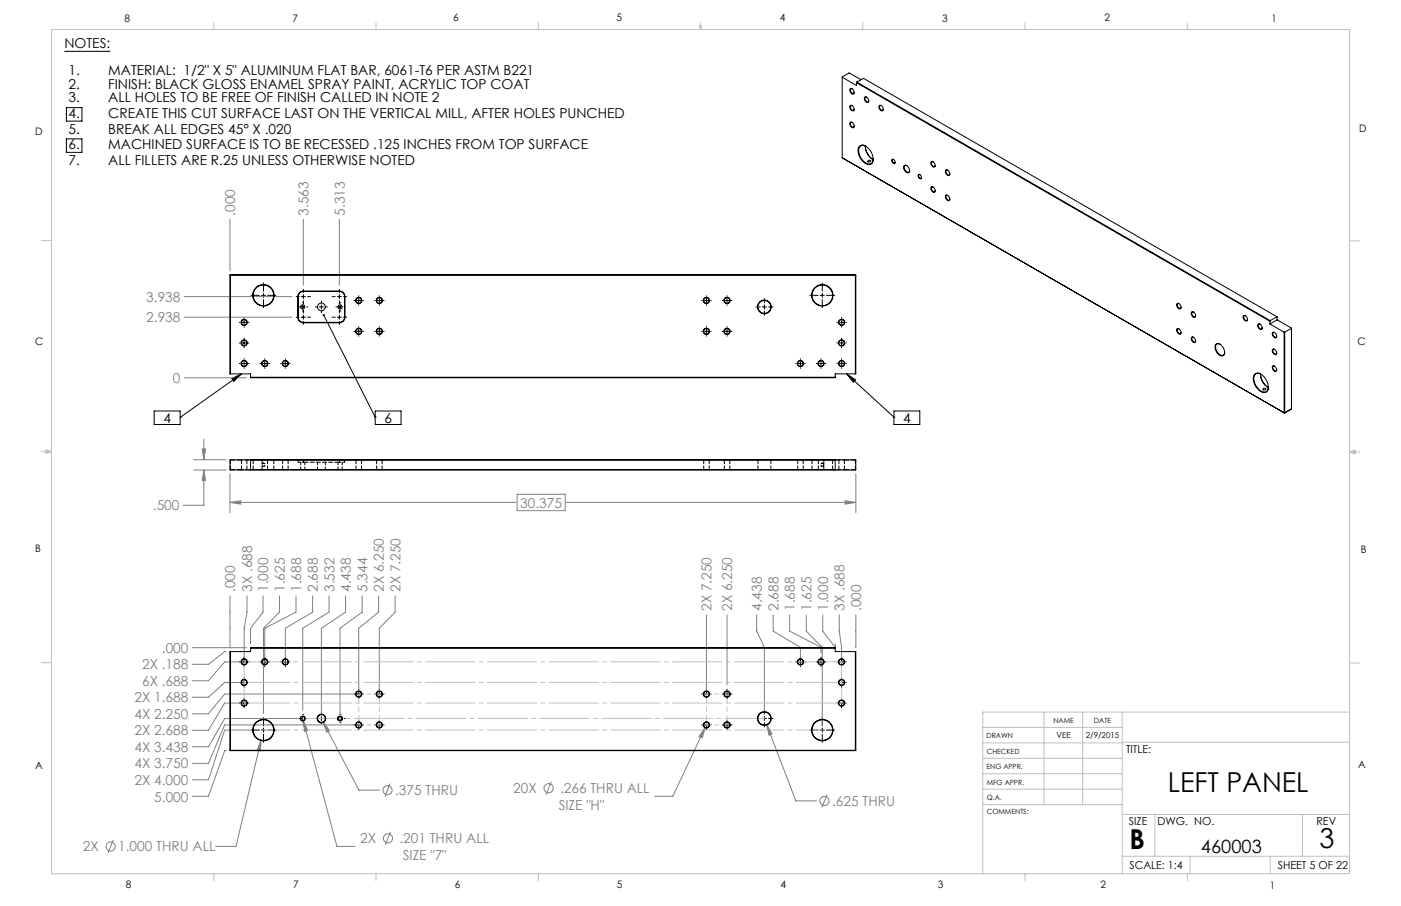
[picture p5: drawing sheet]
<svg xmlns="http://www.w3.org/2000/svg" width="432mm" height="279mm" viewBox="0 0 432 279" stroke-linecap="round" stroke-linejoin="round" font-family="sans-serif">
<g fill="none" stroke="#808080" stroke-width=".31">
<path d="M70.9 67.7v15.9M93.5 67.7v20.3M104.6 67.7v20.3M56.8 97.8h33.2M56.8 91.5h33.2M56.8 116.5h19.2M62.3 138.5h1.1l-.6 3.3zM62.8 135.4v6.4M59.7 145h10M59.7 141.8h10M62.8 145l.6 3.2h-1.1zM62.8 145v10.8h-6.3"/>
<path d="M70.9 154.9l3.3-.5v1.1zM70.9 146.1v12M70.9 154.9h88.1M159.4 152.4h14.8v5.1h-14.8zM174.5 154.9h89.3M260.5 154.4l3.3 .5-3.3 .6zM263.8 146.1v12M59.3 199.7h16.7M70.9 183.8v15.9M76.1 183.8v5l-.9 4.9v9.1M81.1 183.8v5l-3.9 4.9v4.8M86.1 183.8v5l-4.9 4.9v26.4"/>
<path d="M91.2 183.8v5l-9.6 4.9v9.1M96.3 183.8v5l-8.4 4.9v9.1M101.4 183.8v5l-8.1 4.9v25.3M106.5 183.8v5l-7.4 4.9v26.6M111.6 183.8v5l-6.8 4.9v26.6M116.7 183.8v5l-6.1 4.9v19.1M121.8 183.8v5l-4.9 4.9v19.1M217.7 189.6v23.2M224.1 189.6v21.7M233.2 189.6v5l2.4 5v20.7M238.3 189.6v5l8.4 5v3.2M243.4 189.6v5l9.6 5v1.8"/>
<path d="M248.5 189.6v5l4.9 5v24.3M253.6 189.6v5l3.8 5v-1.1M258.7 189.6v5l.7 5v3.2M263.8 189.6v10.1M69.6 200.9h-.3l-5.1 4h-4.9M74 204.1h-4.7l-5.1 5.8h-4.9M74 210.5h-4.7l-5.1 4.5h-4.9M74 216.8h-4.7l-5.1 8.4h-4.9M109.3 214h-40l-5.1 6.1h-4.9M69.7 231.5h-.4l-5.1 14.1h-4.9M79.9 225.1h-10.6l-5.1 15.4h-4.9M80.5 228.2l-.3 3.4-1-.2z"/>
<path d="M80.5 228.2l-7.8 32.8h-6.3M92 221.6h-22.7l-5.1 8.7h-4.9M93.5 222.2l1.3 3-1 .3zM93.5 222.2l10.4 38.8h5.5M99.6 222.6l2 2.7-.9 .5zM99.6 222.6l11 21.1h6.4M109.3 223.6h-40l-5.1 11.8h-4.9M217.3 224.3l-.9 3.2-.9-.4zM217.3 224.3l-9.9 21.3h-5.6M236.3 223.4l1.6 2.9-.9 .4zM236.3 223.4l9 23.6h6.3M34.9 259l-1.6 4.1"/>
<path d="M120.2 241.7l-1.6 4M120.4 256.5l-1.6 4M169.9 241.1l-1.6 4M254.9 245l-1.6 4"/>
<circle cx="119.4" cy="243.7" r="1.41"/>
<circle cx="119.6" cy="258.5" r="1.4"/>
<circle cx="169.1" cy="243.1" r="1.41"/>
<circle cx="254.1" cy="247" r="1.42"/>
<circle cx="34.1" cy="261" r="1.42"/>
</g>
<g fill="none" stroke="#000" stroke-width=".31">
<path d="M19.8 15.8h14.2M20.5 33.2h4.8v4.2h-4.8zM20.5 42.8h4.8v4.2h-4.8zM73.8 99.4h.2M74.6 99.4h1.3M75.2 97.9v.2M75.2 98.8v1.2M76.5 99.4h.2M77.4 91.1h2.5M80.6 91.1h1.2M81.2 87.3v2.5M81.2 90.5v1.2"/>
<path d="M81.2 92.4v2.5M82.5 91.1h2.5M91.3 91.5h.9M91.3 97.8h.9M92 94.7h.1M92.7 94.7h1.2M92.9 91.5h1.2M92.9 97.8h1.2M93.3 93.4h.1M93.3 95.9h.1M93.3 94v1.3M93.5 89.3v.9"/>
<path d="M93.5 90.8v1.3M93.5 92.7v1M93.5 95.6v1M93.5 97.2v1.3M93.5 99.1v.9M94.6 94.7h.1M94.8 91.5h.9M94.8 97.8h.9M97.2 94.7h.6M98.4 94.7h1.3M99.1 92.8v.6M99.1 94v1.3"/>
<path d="M99.1 95.9v.6M99.8 97.2l15.8 31.5M100.3 94.7h.6M102.4 91.5h.9M102.4 97.8h.9M103.5 94.7h.1M104 91.5h1.2M104 97.8h1.2M104.2 94.7h1.2M104.6 89.3v.9M104.6 90.8v1.3M104.6 92.7v1"/>
<path d="M104.6 95.6v1M104.6 97.2v1.3M104.6 99.1v.9M104.8 93.4h.1M104.8 95.9h.1M104.8 94v1.3M105.9 91.5h.9M105.9 97.8h.9M106.1 94.7h.1M109.1 92.7h.2M109.9 92.7h1.3M110.6 91.2v.2"/>
<path d="M110.6 92v1.3M110.6 93.9v.3M111.8 92.7h.2M115.4 92.7h.2M116.3 92.7h1.2M116.9 91.2v.2M116.9 92v1.3M116.9 93.9v.3M118.2 92.7h.2M216.3 92.7h.2M217.1 92.7h1.3M217.7 91.2v.2"/>
<path d="M217.7 92v1.3M217.7 93.9v.3M219 92.7h.2M222.6 92.7h.2M223.4 92.7h1.3M224.1 91.2v.2M224.1 92v1.3M224.1 93.9v.3M225.4 92.7h.2M233 94.7h1.3M234.9 94.7h1.3M235.6 92v1.4"/>
<path d="M235.6 94v1.3M235.6 95.9v1.4M236.9 94.7h1.3M249.6 91.1h2.6M252.8 91.1h1.3M253.4 87.3v2.5M253.4 90.5v1.2M253.4 92.4v2.5M254.7 91.1h2.5M257.9 99.4h.2M258.8 99.4h1.2M259.4 97.9v.2"/>
<path d="M259.4 98.8v1.2M260.7 99.4h.2M71.5 116.8l2.9-1.5-2.4 2.3zM73.8 112.1h.2M73.8 105.8h.2M74.4 115.3l-18.9 13.4M74.6 112.1h1.3M74.6 105.8h1.3M75.2 100.7v.2M75.2 104.3v.2M75.2 105.1v1.3M75.2 107v.2"/>
<path d="M75.2 110.6v.2M75.2 111.5v1.2M75.2 113.4v.2M76.5 112.1h.2M76.5 105.8h.2M80.1 112.1h.2M81 112.1h1.2M81.6 110.6v.2M81.6 111.5v1.2M81.6 113.4v.2M82.9 112.1h.2M86.5 112.1h.2"/>
<path d="M87.3 112.1h1.3M87.9 110.6v.2M87.9 111.5v1.2M87.9 113.4v.2M89.2 112.1h.2M109.1 102.2h.2M109.9 102.2h1.3M110.6 100.7v.2M110.6 101.6v1.2M110.6 103.5v.2M111.8 102.2h.2M115.4 102.2h.2"/>
<path d="M116.3 102.2h1.2M116.9 100.7v.2M116.9 101.6v1.2M116.9 103.5v.2M118.2 102.2h.2M216.3 102.2h.2M217.1 102.2h1.3M217.7 100.7v.2M217.7 101.6v1.2M217.7 103.5v.2M219 102.2h.2M222.6 102.2h.2"/>
<path d="M223.4 102.2h1.3M224.1 100.7v.2M224.1 101.6v1.2M224.1 103.5v.2M225.4 102.2h.2M245.2 112.1h.2M246.1 112.1h1.2M246.7 110.6v.2M246.7 111.5v1.2M246.7 113.4v.2M248 112.1h.2M251.6 112.1h.2"/>
<path d="M252.4 112.1h1.3M253 110.6v.2M253 111.5v1.2M253 113.4v.2M254.3 112.1h.2M257.9 112.1h.2M257.9 105.8h.2M258.8 112.1h1.2M258.8 105.8h1.2M259.4 100.7v.2M259.4 104.3v.2M259.4 105.1v1.3"/>
<path d="M259.4 107v.2M259.4 110.6v.2M259.4 111.5v1.2M259.4 113.4v.2M260.7 112.1h.2M260.7 105.8h.2M260.9 115.3l14.6 13.4M260.9 115.3l2.8 1.9-.7 .7zM47.5 126.8h8v4.1h-8zM55.5 128.7h.1M115.6 126.8h8v4.1h-8zM115.6 128.7h.1"/>
<path d="M275.5 126.8h8v4.1h-8zM275.5 128.7h.1M73.8 204.1h.2M73.8 216.8h.2M73.8 210.5h.2M74.6 204.1h1.3M74.6 216.8h1.3M74.6 210.5h1.3M75.2 202.6v.2M75.2 203.5v1.3M75.2 205.4v.2M75.2 209v.2"/>
<path d="M75.2 209.8v1.3M75.2 211.7v.2M75.2 215.3v.2M75.2 216.2v1.3M75.2 218.1v.2M76.5 204.1h.2M76.5 216.8h.2M76.5 210.5h.2M80.1 204.1h.2M81 204.1h1.2M81.6 202.6v.2M81.6 203.5v1.3"/>
<path d="M81.6 205.4v.2M82.9 204.1h.2M86.5 204.1h.2M87.3 204.1h1.3M87.9 202.6v.2M87.9 203.5v1.3M87.9 205.4v.2M89.2 204.1h.2M99.1 219.7v.6M109.1 214h.2M109.9 214h1.3M110.6 212.5v.3"/>
<path d="M110.6 213.4v1.3M110.6 215.3v.2M111.8 214h.2M115.4 214h.2M116.3 214h1.2M116.9 212.5v.3M116.9 213.4v1.3M116.9 215.3v.2M118.2 214h.2M216.3 214h.2M217.1 214h1.3M217.7 212.5v.3"/>
<path d="M217.7 213.4v1.3M217.7 215.3v.2M219 214h.2M222.6 214h.2M223.4 214h1.3M224.1 212.5v.3M224.1 213.4v1.3M224.1 215.3v.2M225.4 214h.2M235.6 219v1.3M245.2 204.1h.2M246.1 204.1h1.2"/>
<path d="M246.7 202.6v.2M246.7 203.5v1.3M246.7 205.4v.2M248 204.1h.2M251.6 204.1h.2M252.4 204.1h1.3M253 202.6v.2M253 203.5v1.3M253 205.4v.2M254.3 204.1h.2M257.9 204.1h.2M257.9 216.8h.2"/>
<path d="M257.9 210.5h.2M258.8 204.1h1.2M258.8 216.8h1.2M258.8 210.5h1.2M259.4 202.6v.2M259.4 203.5v1.3M259.4 205.4v.2M259.4 209v.2M259.4 209.8v1.3M259.4 211.7v.2M259.4 215.3v.2M259.4 216.2v1.3"/>
<path d="M259.4 218.1v.2M260.7 204.1h.2M260.7 216.8h.2M260.7 210.5h.2M77.4 225.1h2.5M80.6 225.1h1.2M81.2 221.3v2.6M81.2 224.5v1.3M81.2 226.4v2.6M82.5 225.1h2.5M92 221.6h.1M92.7 221.6h1.2"/>
<path d="M93.3 220.3h.1M93.3 222.8h.1M93.3 220.9v1.3M94.6 221.6h.1M97.2 221.6h.6M98.4 221.6h1.3M99.1 220.9v1.3M99.1 222.8v.6M100.3 221.6h.6M103.5 221.6h.1M104.2 221.6h1.2M104.8 220.3h.1"/>
<path d="M104.8 222.8h.1M104.8 220.9v1.3M106.1 221.6h.1M109.1 223.6h.2M109.9 223.6h1.3M110.6 222.1v.2M110.6 222.9v1.3M110.6 224.8v.2M111.8 223.6h.2M115.4 223.6h.2M116.3 223.6h1.2M116.9 222.1v.2"/>
<path d="M116.9 222.9v1.3M116.9 224.8v.2M118.2 223.6h.2M216.3 223.6h.2M217.1 223.6h1.3M217.7 222.1v.2M217.7 222.9v1.3M217.7 224.8v.2M219 223.6h.2M222.6 223.6h.2M223.4 223.6h1.3M224.1 222.1v.2"/>
<path d="M224.1 222.9v1.3M224.1 224.8v.2M225.4 223.6h.2M233 221.6h1.3M234.9 221.6h1.3M235.6 220.9v1.3M235.6 222.8v1.4M236.9 221.6h1.3M249.6 225.1h2.6M252.8 225.1h1.3M253.4 221.3v2.6M253.4 224.5v1.3"/>
<path d="M253.4 226.4v2.6M254.7 225.1h2.5"/>
</g>
<g fill="none" stroke="#c0c0c0" stroke-width=".31">
<path d="M15.9 9.1h400v260.4h-400zM65.9 6.9v2.2M115.9 6.9v2.2M165.9 6.9v2.2M215.6 8h.6l-.3 1.1zM215.7 8l.2 1.1M215.9 6.9v2.2M216 8l-.1 1.1M265.9 6.9v2.2M315.9 6.9v2.2M365.9 6.9v2.2M12.7 74.2h3.2"/>
<path d="M415.9 74.3h3.2M12.7 139.3h3.2M14.2 139.1l1.7 .2M14.2 138.7l1.7 .6-1.7 .5zM15.9 139.3l-1.7 .3M415.9 139.4h3.2M415.9 139.4l1.8-.6v1.2zM415.9 139.4l1.8 .3M417.7 139.2l-1.8 .2M12.7 204.4h3.2M110.1 214h1M110.2 213.7l.7 .7"/>
<path d="M110.6 213.5v1.1M110.9 213.7l-.7 .7M321.8 219.6v28.5M333.7 219.6v28.5M345.9 219.6v49.9M415.9 204.5h3.2M415.9 219.6h-113v49.9M302.9 233.9h43M302.9 229.1h43M302.9 224.3h43M302.9 238.6h43M345.9 228.9h70"/>
<path d="M302.9 248.1h43M302.9 243.4h43M345.9 251.2h70M355.9 251.2v12.9M401.4 251.2v12.9M65.9 269.5v2.1M115.9 269.5v2.1M165.9 269.5v2.1M315.9 269.5v2.1M345.9 264.1h70M365.9 269.5v2.1M366.8 264.1v5.4"/>
<path d="M391.5 264.1v5.4"/>
</g>
<path d="M75.3 204.1h184.1M75.3 210.5h184.1M75.3 216.8h184.1" fill="none" stroke="#c0c0c0" stroke-width=".31" stroke-dasharray="15.2 1.3 1.3 1.3" stroke-dashoffset="1.3"/>
<path d="M75.3 204.1v12.7M259.4 204.1v12.7" fill="none" stroke="#c0c0c0" stroke-width=".31" stroke-dasharray="15.2 1.3 1.3 1.3" stroke-dashoffset="10.8"/>
<path d="M110.6 214h6.3M217.7 214h6.4M110.6 223.6h6.3M217.7 223.6h6.4" fill="none" stroke="#c0c0c0" stroke-width=".31" stroke-dasharray="15.2 1.3 1.3 1.3" stroke-dashoffset="14"/>
<path d="M110.6 214v9.6M116.9 214v9.6M217.7 214v9.6M224.1 214v9.6" fill="none" stroke="#c0c0c0" stroke-width=".31" stroke-dasharray="15.2 1.3 1.3 1.3" stroke-dashoffset="12.4"/>
<path d="M93.3 221.6h142.3" fill="none" stroke="#c0c0c0" stroke-width=".31" stroke-dasharray="15.2 1.3 1.3 1.3" stroke-dashoffset="3.2"/>
<path d="M81.2 225.1h172.3" fill="none" stroke="#c0c0c0" stroke-width=".31" stroke-dasharray="15.2 1.3 1.3 1.3" stroke-dashoffset="7.2"/>
<path d="M260.9 115.3l2.8 1.9-.7 .7zM71.5 116.8l2.9-1.5-2.4 2.3zM99.5 97a.34 .34 0 0 0 .1 .5 .34 .34 0 0 0 .5-.3 .34 .34 0 0 0-.5-.3l.2 .3-.2-.3z" fill="#000"/>
<path d="M80.5 228.2l-1.3 3.2 1 .2zM93.5 222.2l.3 3.3 1-.3zM217.3 224.3l-1.8 2.8 .9 .4zM99.6 222.6l1.1 3.2 .9-.5zM236.3 223.4l.7 3.3 .9-.4zM62.8 145l.6 3.2h-1.1zM62.3 138.5h1.1l-.6 3.3zM70.9 154.9l3.3-.5v1.1zM260.5 154.4l3.3 .5-3.3 .6z" fill="#808080"/>
<g fill="none" stroke="#000" stroke-width=".31">
<path d="M259.6 23.8l4.4 2.6v-.9M262 27.4a1.02 1.02 0 0 1 1.1 .5 1.02 1.02 0 0 1-.1 1.1 1.18 1.18 0 0 1-1-1.6zM262 32.6a1.02 1.02 0 0 1 1.1 .5 1.02 1.02 0 0 1-.1 1.1 1.18 1.18 0 0 1-1-1.6zM262 37.7a1.02 1.02 0 0 1 1.1 .5 1.02 1.02 0 0 1-.1 1.2 1.22 1.22 0 0 1-1-1.7zM262.6 27.4a.61 .61 0 0 0-.6 .5 .61 .61 0 0 0 .4 .7l.6 .3 .3-.4M262.6 32.6a.61 .61 0 0 0-.6 .5 .61 .61 0 0 0 .4 .7l.6 .2 .3-.3M262.6 37.7a.61 .61 0 0 0-.6 .6 .61 .61 0 0 0 .4 .6l.6 .3 .3-.3M264 25.5l127.4 73.6M264.1 25.3l127.4 73.6M264.1 25.3l-.1 .2M264.1 25.3l2-1.1 127.5 73.5M265.4 24.6l-3.6-2.1-2.2 1.2v25"/>
<path d="M266.5 30a1.03 1.03 0 0 1 1.1 .5 1.03 1.03 0 0 1-.1 1.1 1.18 1.18 0 0 1-1-1.6zM267.1 30l-.2-.1a.79 .79 0 0 0-.2 1 .79 .79 0 0 0 1 .4l.1-.2M271 32.6a1.02 1.02 0 0 1 1.1 .5 1.02 1.02 0 0 1-.1 1.1 1.22 1.22 0 0 1-1-1.6zM271.6 32.6a.61 .61 0 0 0-.6 .5 .61 .61 0 0 0 .4 .7l.6 .2 .2-.3M259.6 48.7l136.3 78.7M259.6 48.7h.1M264.9 45a2.55 2.55 0 0 1 3.5 1.7 2.86 2.86 0 0 1 0 4 3.8 3.8 0 0 1-3.9-3.8v-.9zM266.7 45a4.9 4.9 0 0 0 2.4 4.2M266.7 45.2a5.2 5.2 0 0 0 2.3 3.9M266.8 45.1a1.4 1.4 0 0 0-1.6-.1 1.4 1.4 0 0 0-.5 1.6 4.2 4.2 0 0 0 3.4 4l.8-.5 .2-1.1M267.5 49.6l.8-.1a.41 .41 0 0 1-.4 .5 .41 .41 0 0 1-.4-.4zM275 49.1a.81 .81 0 0 1 .7 .5 .81 .81 0 0 1-.1 .9 .95 .95 0 0 1-.6-1.4z"/>
<path d="M275.4 49.2l-.1-.1a.6 .6 0 0 0-.2 .8 .6 .6 0 0 0 .8 .3v-.2M278.6 51.1a1.39 1.39 0 0 1 1.7 1.8 .84 .84 0 0 1-.9 .4 .84 .84 0 0 1-.6-.8l-.3-.9zM279.5 51.1a.69 .69 0 0 0-.9 .3 .69 .69 0 0 0 .3 .9 .76 .76 0 0 0 .6 .8 .76 .76 0 0 0 .9-.5M283.1 53.8a.81 .81 0 0 1 .8 .5 .81 .81 0 0 1-.1 .9 .95 .95 0 0 1-.7-1.4zM283.5 53.9l-.1-.1a.55 .55 0 0 0-.2 .8 .55 .55 0 0 0 .8 .2M287 57.6a1.05 1.05 0 0 1 1.1 .6 1.05 1.05 0 0 1-.1 1.1 1.23 1.23 0 0 1-1-1.7zM287 49.9a1.03 1.03 0 0 1 1.1 .5 1.03 1.03 0 0 1-.1 1.1 1.18 1.18 0 0 1-1-1.6zM287.6 49.9l-.2-.1a.85 .85 0 0 0-.2 1.1 .85 .85 0 0 0 .9 .4l.2-.3M287.6 57.7l-.2-.1a.79 .79 0 0 0-.2 1 .79 .79 0 0 0 1 .3l.1-.1M291.5 52.5a1.05 1.05 0 0 1 1 .5 1.05 1.05 0 0 1 0 1.2 1.23 1.23 0 0 1-1-1.7zM292.1 52.5l-.2-.1a.85 .85 0 0 0-.2 1.1 .85 .85 0 0 0 .9 .4l.1-.3M291.5 60.3a1.03 1.03 0 0 1 1 .5 1.03 1.03 0 0 1 0 1.1 1.18 1.18 0 0 1-1-1.6z"/>
<path d="M292.1 60.3l-.2-.1a.85 .85 0 0 0-.2 1 .85 .85 0 0 0 .9 .5l.1-.3M70.9 84.8v30.5h6.3v1.2h180.2v-1.2h6.4v-30.5M70.9 84.8h192.9M71 84.7v30.6M71 84.7h192.6M71 84.7l-.1 .1M91.8 97.8a1.75 1.75 0 0 0 1.7 1.8M91.8 91.5v6.3M91.8 91.5h.1M91.8 97.8h.1M91.9 97.8a1.63 1.63 0 0 0 1.6 1.6M91.9 91.5v6.3"/>
<path d="M93.5 89.7a1.75 1.75 0 0 0-1.7 1.8M93.5 89.9a1.63 1.63 0 0 0-1.6 1.6M93.5 89.7h11.1M93.5 99.6h11.1M93.5 89.9h11.1M93.5 89.7v.2M93.5 99.4v.2M93.5 99.4h11.1M104.6 89.7a1.75 1.75 0 0 1 1.7 1.8M104.6 89.9a1.57 1.57 0 0 1 1.6 1.6M104.6 89.7v.2M104.6 99.4v.2"/>
<path d="M106.2 97.8a1.57 1.57 0 0 1-1.6 1.6M106.2 91.5h.1M106.2 97.8h.1M106.2 91.5v6.3M106.3 97.8a1.75 1.75 0 0 1-1.7 1.8M106.3 91.5v6.3M263.6 84.7v30.6M263.6 84.7l.2 .1M362.8 93.6a1.04 1.04 0 0 1 1 .5 1.04 1.04 0 0 1-.1 1.2 1.22 1.22 0 0 1-.9-1.7zM363.4 93.7l-.2-.1a.77 .77 0 0 0-.2 1 .77 .77 0 0 0 1 .3v-.1M367.3 96.2a1.05 1.05 0 0 1 1 .5 1.05 1.05 0 0 1-.1 1.2 1.23 1.23 0 0 1-.9-1.7zM367.9 96.2h-.2a.85 .85 0 0 0-.3 1 .85 .85 0 0 0 1 .4l.1-.3"/>
<path d="M383.3 97.4a1.02 1.02 0 0 1 1 .5 1.02 1.02 0 0 1-.1 1.1 1.22 1.22 0 0 1-.9-1.6zM383.9 97.4l-.2-.1a.76 .76 0 0 0-.2 1 .76 .76 0 0 0 1 .3v-.1M387.7 99.9a1.04 1.04 0 0 1 1.1 .5 1.04 1.04 0 0 1-.1 1.2 1.22 1.22 0 0 1-1-1.7zM388.3 100l-.1-.1a.85 .85 0 0 0-.3 1 .85 .85 0 0 0 1 .5l.1-.3M391.4 99.1v.8M391.4 99.9l4.4 2.5M391.5 98.9l-.1 .2M393.6 97.7l-2.1 1.2M393.6 97.7v.9M393.6 98.6l-2.2 1.3M393.6 98.6l4.4 2.6v24.9M77.2 116.3h180.2"/>
<path d="M362.8 101.4a1.05 1.05 0 0 1 1 .5 1.05 1.05 0 0 1-.1 1.2 1.27 1.27 0 0 1-.9-1.7zM363.4 101.4h-.2a.79 .79 0 0 0-.2 1 .79 .79 0 0 0 1 .3v-.2M367.3 104a1.03 1.03 0 0 1 1 .5 1.03 1.03 0 0 1-.1 1.2 1.18 1.18 0 0 1-.9-1.7zM367.9 104h-.2a.83 .83 0 0 0-.2 1 .83 .83 0 0 0 .9 .4l.1-.3M374.8 106.2a1.98 1.98 0 0 1 2.5 1.7 1.09 1.09 0 0 1 .1 1.4 1.09 1.09 0 0 1-1.3 .4 2.82 2.82 0 0 1-1.3-3.5zM376 106.2a.96 .96 0 0 0-1.2 .1 .96 .96 0 0 0-.1 1.3 1.96 1.96 0 0 0 2.5 1.8l.2-.7M386.8 115.4a2.05 2.05 0 0 1 2.7 .7 3.8 3.8 0 0 1 .9 4.7 2.06 2.06 0 0 1-2.7-.8 3.9 3.9 0 0 1-.9-4.6zM388.5 115.3a4.8 4.8 0 0 0 2.4 4.2M388.5 115.5a5.3 5.3 0 0 0 2.3 4M388.6 115.4a1.4 1.4 0 0 0-1.6 0 1.4 1.4 0 0 0-.6 1.5 4.2 4.2 0 0 0 3.5 4l.7-.5 .3-1.1M389.3 119.9l.2-.1a.37 .37 0 0 1 .4-.1 .37 .37 0 0 1 .2 .4l-.2 .1a.37 .37 0 0 1-.4 .1 .37 .37 0 0 1-.2-.4zM392.3 102.5a1.05 1.05 0 0 1 1 .5 1.05 1.05 0 0 1-.1 1.2 1.23 1.23 0 0 1-.9-1.7z"/>
<path d="M392.3 107.7a1.05 1.05 0 0 1 1 .5 1.05 1.05 0 0 1-.1 1.2 1.23 1.23 0 0 1-.9-1.7zM392.3 112.9a1.05 1.05 0 0 1 1 .5 1.05 1.05 0 0 1-.1 1.2 1.23 1.23 0 0 1-.9-1.7zM392.9 102.6l-.3-.1a.85 .85 0 0 0-.2 1 .85 .85 0 0 0 .9 .5l.2-.4M392.9 107.7h-.3a.85 .85 0 0 0-.2 1 .85 .85 0 0 0 .9 .4l.2-.3M392.9 112.9h-.3a.85 .85 0 0 0-.2 1 .85 .85 0 0 0 .9 .4l.2-.3M395.8 102.4v24.9M395.8 102.4h.2M396 102.4v24.9M398 101.3l-2 1.1M395.8 127.3h.2M395.8 127.3l.1 .1M396 127.3l-.1 .1"/>
<path d="M398 126.1l-2 1.2M398 126.1l-2.1 1.3M70.9 141.9l192.7-.1 .2 3-192.8 .2zM77.2 141.8v3.2M77.2 144.8h180.2M77.2 141.9h180.2M257.4 141.8v3.2M77.2 199.9h180.2M71 200.9v30.6M263.6 200.9v30.6M70.9 231.4v-30.5h6.3v-1.2h180.2v1.2h6.4v30.5M70.9 231.4h192.9"/>
<path d="M70.9 231.4l.1 .1M71 231.5h192.6M263.8 231.4l-.2 .1"/>
<circle cx="75.2" cy="99.4" r=".96"/>
<circle cx="75.2" cy="99.4" r=".85"/>
<circle cx="81.2" cy="91.1" r="3.3"/>
<circle cx="81.2" cy="91.1" r="3.2"/>
<circle cx="93.3" cy="94.7" r=".64"/>
<circle cx="99.1" cy="94.6" r="1.19"/>
<circle cx="104.8" cy="94.7" r=".64"/>
<circle cx="110.6" cy="92.7" r=".84"/>
<circle cx="110.6" cy="92.7" r=".98"/>
<circle cx="116.9" cy="92.7" r=".84"/>
<circle cx="116.9" cy="92.7" r=".98"/>
<circle cx="217.7" cy="92.7" r=".98"/>
<circle cx="217.7" cy="92.7" r=".85"/>
<circle cx="224.1" cy="92.7" r=".98"/>
<circle cx="224.1" cy="92.7" r=".85"/>
<circle cx="235.6" cy="94.6" r="1.98"/>
<circle cx="235.6" cy="94.7" r="2.12"/>
<circle cx="253.4" cy="91.1" r="3.2"/>
<circle cx="253.4" cy="91.1" r="3.3"/>
<circle cx="259.4" cy="99.4" r=".96"/>
<circle cx="259.4" cy="99.4" r=".85"/>
<circle cx="75.2" cy="105.8" r=".96"/>
<circle cx="75.2" cy="112.1" r=".96"/>
<circle cx="75.2" cy="112.1" r=".85"/>
<circle cx="75.2" cy="105.8" r=".85"/>
<circle cx="81.6" cy="112.1" r=".96"/>
<circle cx="81.6" cy="112.1" r=".85"/>
<circle cx="87.9" cy="112.1" r=".96"/>
<circle cx="87.9" cy="112.1" r=".85"/>
<circle cx="110.6" cy="102.2" r=".84"/>
<circle cx="110.6" cy="102.2" r=".98"/>
<circle cx="116.9" cy="102.2" r=".84"/>
<circle cx="116.9" cy="102.2" r=".98"/>
<circle cx="217.7" cy="102.2" r=".98"/>
<circle cx="217.7" cy="102.2" r=".85"/>
<circle cx="224.1" cy="102.2" r=".98"/>
<circle cx="224.1" cy="102.2" r=".85"/>
<circle cx="246.7" cy="112.1" r=".96"/>
<circle cx="246.7" cy="112.1" r=".85"/>
<circle cx="253" cy="112.1" r=".96"/>
<circle cx="253" cy="112.1" r=".85"/>
<circle cx="259.4" cy="105.8" r=".96"/>
<circle cx="259.4" cy="112.1" r=".96"/>
<circle cx="259.4" cy="112.1" r=".85"/>
<circle cx="259.4" cy="105.8" r=".85"/>
<circle cx="75.2" cy="210.5" r=".96"/>
<circle cx="75.2" cy="216.8" r=".96"/>
<circle cx="75.2" cy="204.1" r=".96"/>
<circle cx="75.2" cy="216.8" r=".85"/>
<circle cx="75.2" cy="210.5" r=".85"/>
<circle cx="75.2" cy="204.1" r=".85"/>
<circle cx="81.6" cy="204.1" r=".96"/>
<circle cx="81.6" cy="204.1" r=".85"/>
<circle cx="87.9" cy="204.1" r=".96"/>
<circle cx="87.9" cy="204.1" r=".85"/>
<circle cx="110.6" cy="214" r=".85"/>
<circle cx="110.6" cy="214" r=".98"/>
<circle cx="116.9" cy="214" r=".85"/>
<circle cx="116.9" cy="214" r=".98"/>
<circle cx="217.7" cy="214" r=".98"/>
<circle cx="217.7" cy="214" r=".86"/>
<circle cx="224.1" cy="214" r=".98"/>
<circle cx="224.1" cy="214" r=".86"/>
<circle cx="246.7" cy="204.1" r=".96"/>
<circle cx="246.7" cy="204.1" r=".85"/>
<circle cx="253" cy="204.1" r=".96"/>
<circle cx="253" cy="204.1" r=".85"/>
<circle cx="259.4" cy="210.5" r=".96"/>
<circle cx="259.4" cy="216.8" r=".96"/>
<circle cx="259.4" cy="204.1" r=".96"/>
<circle cx="259.4" cy="216.8" r=".85"/>
<circle cx="259.4" cy="204.1" r=".85"/>
<circle cx="259.4" cy="210.5" r=".85"/>
<circle cx="81.2" cy="225.2" r="3.3"/>
<circle cx="81.2" cy="225.2" r="3.2"/>
<circle cx="93.3" cy="221.6" r=".76"/>
<circle cx="93.3" cy="221.6" r=".64"/>
<circle cx="99.1" cy="221.6" r="1.31"/>
<circle cx="99.1" cy="221.6" r="1.2"/>
<circle cx="104.8" cy="221.6" r=".64"/>
<circle cx="104.8" cy="221.6" r=".78"/>
<circle cx="110.6" cy="223.6" r=".85"/>
<circle cx="110.6" cy="223.6" r=".98"/>
<circle cx="116.9" cy="223.6" r=".85"/>
<circle cx="116.9" cy="223.6" r=".98"/>
<circle cx="217.7" cy="223.6" r=".98"/>
<circle cx="217.7" cy="223.6" r=".86"/>
<circle cx="224.1" cy="223.6" r=".98"/>
<circle cx="224.1" cy="223.6" r=".86"/>
<circle cx="235.6" cy="221.6" r="1.99"/>
<circle cx="235.6" cy="221.6" r="2.12"/>
<circle cx="253.4" cy="225.2" r="3.2"/>
<circle cx="253.4" cy="225.2" r="3.3"/>
</g>
<path d="M74.4 141.9h1.7M76.1 144.8h-1.7M81.2 143.8a.5 .5 0 0 1-.5-.5 .5 .5 0 0 1 .5-.5M81.2 142.8a.5 .5 0 0 1 .5 .5 .5 .5 0 0 1-.5 .5M91.9 142.5h1.6M104.6 142.5h1.6M253.5 143.8a.5 .5 0 0 1-.5-.5 .5 .5 0 0 1 .5-.5M253.5 142.8a.5 .5 0 0 1 .5 .5 .5 .5 0 0 1-.5 .5M258.6 141.9h1.7M260.3 144.8h-1.7" fill="none" stroke="#000" stroke-width=".31" stroke-dasharray="1.3 .6" stroke-dashoffset=".8"/>
<g fill="none" stroke="#000" stroke-width=".31" stroke-dasharray="1.3 .6">
<path d="M70.9 141.9h.1M70.9 144.8h.1M71 141.8v.1M71 144.9v-.1M74.3 141.8l.1 .1M74.4 144.8l-.1 .1M76.1 141.9l.1-.1M76.2 144.9l-.1-.1M77.9 141.8l.1 .1M78 144.8l-.1 .1M80.6 141.8l.2 .1M80.8 144.8l-.2 .1"/>
<path d="M82.5 141.9l.1-.1M82.6 144.9l-.1-.1M84.4 141.9l.1-.1M84.5 144.9l-.1-.1M87 141.8l.1 .1M87.1 144.8l-.1 .1M88.8 141.9l.1-.1M88.9 144.9l-.1-.1M91.9 141.9l-.1-.1M92.7 144.8l-.1 .1M93.5 141.9v-.1M93.5 141.8v.1"/>
<path d="M94.1 144.9l-.1-.1M97.9 144.8l-.1 .1M100.4 144.9l-.1-.1M104.2 144.8l-.1 .1M104.6 141.9v-.1M104.6 141.8v.1M105.6 144.9l-.1-.1M106.3 141.8l-.1 .1M109.6 141.8l.1 .1M109.7 144.8l-.1 .1M111.4 141.9l.2-.1M111.6 144.9l-.2-.1"/>
<path d="M116 141.8l.1 .1M116.1 144.8l-.1 .1M117.8 141.9l.1-.1M117.9 144.9l-.1-.1M216.8 141.8l.1 .1M216.9 144.8l-.1 .1M218.6 141.9l.1-.1M218.7 144.9l-.1-.1M223.1 141.8l.1 .1M223.2 144.8l-.1 .1M224.9 141.9l.2-.1M225.1 144.9l-.2-.1"/>
<path d="M233.5 141.8l.1 .1M233.6 144.8l-.1 .1M237.6 141.9l.1-.1M237.7 144.9l-.1-.1M245.7 141.8l.2 .1M245.9 144.8l-.2 .1M247.6 141.9l.1-.1M247.7 144.9l-.1-.1M250.2 141.8l.1 .1M250.3 144.8l-.1 .1M252.1 141.8l.1 .1M252.2 144.8l-.1 .1"/>
<path d="M253.9 141.9l.1-.1M254 144.9l-.1-.1M256.6 141.9l.2-.1M256.8 144.9l-.2-.1M258.4 141.8l.2 .1M258.6 144.8l-.2 .1M260.3 141.9l.1-.1M260.4 144.9l-.1-.1M263.6 141.9v-.1M263.6 141.9h.2M263.6 144.8h.2M263.6 144.8v.1"/>
</g>
<path d="M91.9 142.5v-.6M93.5 142.5v-.6M104.6 142.5v-.6M106.2 142.5v-.6" fill="none" stroke="#000" stroke-width=".31" stroke-dasharray="1.3 .6" stroke-dashoffset=".3"/>
<path d="M93.5 142.5h11.1" fill="none" stroke="#000" stroke-width=".31" stroke-dasharray="1.3 .6" stroke-dashoffset="-.2"/>
<path d="M81.2 142.8a.51 .51 0 0 0-.4 .5 .51 .51 0 0 0 .4 .5M81.2 143.8a.51 .51 0 0 0 .5-.5 .51 .51 0 0 0-.5-.5M253.5 143.8a.51 .51 0 0 1-.5-.5 .51 .51 0 0 1 .5-.5" fill="none" stroke="#000" stroke-width=".31" stroke-dasharray="1.3 .6" stroke-dashoffset=".7"/>
<path d="M253.5 142.8l.4 .5M253.9 143.4l-.4 .4" fill="none" stroke="#000" stroke-width=".31" stroke-dasharray="1.3 .6" stroke-dashoffset=".4"/>
<path d="M71 141.9h3.4M74.4 144.8h-3.4M260.3 141.9h3.3M263.6 144.8h-3.3" fill="none" stroke="#000" stroke-width=".31" stroke-dasharray="1.3 .6" stroke-dashoffset="-.1"/>
<path d="M76.1 141.9h1.1M77.2 144.8h-1.1M257.4 141.9h1.2M258.6 144.8h-1.2" fill="none" stroke="#000" stroke-width=".31" stroke-dasharray="1.3 .6" stroke-dashoffset=".6"/>
<g fill="none" stroke="#000" stroke-width=".31" stroke-dasharray="1.3 .6" stroke-dashoffset=".1">
<path d="M71 144.8v-2.9M74.4 141.9v2.9M76.1 144.8v-2.9M78 141.9v2.9M80.8 141.9v2.9M82.5 144.8v-2.9M84.4 144.8v-2.9M87.1 141.9v2.9M88.8 144.8v-2.9M109.7 141.9v2.9M111.4 144.8v-2.9M116.1 141.9v2.9"/>
<path d="M117.8 144.8v-2.9M216.9 141.9v2.9M218.6 144.8v-2.9M223.2 141.9v2.9M224.9 144.8v-2.9M233.6 141.9v2.9M237.6 144.8v-2.9M245.9 141.9v2.9M247.6 144.8v-2.9M250.3 141.9v2.9M252.2 141.9v2.9M253.9 144.8v-2.9"/>
<path d="M256.6 144.8v-2.9M258.6 141.9v2.9M260.3 144.8v-2.9M263.6 141.9v2.9"/>
</g>
<path d="M92.7 142.5v2.3M94 144.8v-2.3M97.9 142.5v2.3M100.3 144.8v-2.3M104.2 142.5v2.3M105.5 144.8v-2.3" fill="none" stroke="#000" stroke-width=".31" stroke-dasharray="1.3 .6" stroke-dashoffset=".5"/>
<g font-size="8.5">
<text x="359.9" y="244.4">LEFT PANEL</text>
<text x="348.1" y="261.8">B</text>
<text x="406.7" y="261.6">3</text>
</g>
<text font-size="5.6" x="370.1" y="263">460003</text>
<g font-size="4.2">
<text x="19.8" y="14.9">NOTES:</text>
<text x="21.1" y="23.3">1.</text>
<text x="33.4" y="23.3">MATERIAL: 1/2&quot; X 5&quot; ALUMINUM FLAT BAR, 6061-T6 PER ASTM B221</text>
<text x="21.1" y="27.4">2.</text>
<text x="33.4" y="27.4">FINISH: BLACK GLOSS ENAMEL SPRAY PAINT, ACRYLIC TOP COAT</text>
<text x="21.1" y="31.6">3.</text>
<text x="33.4" y="31.6">ALL HOLES TO BE FREE OF FINISH CALLED IN NOTE 2</text>
<text x="21.1" y="36.4">4.</text>
<text x="21.1" y="41.2">5.</text>
<text x="33.4" y="36.4">CREATE THIS CUT SURFACE LAST ON THE VERTICAL MILL, AFTER HOLES PUNCHED</text>
<text x="33.4" y="41.2">BREAK ALL EDGES 45° X .020</text>
<text x="21.1" y="46.1">6.</text>
<text x="33.4" y="46.1">MACHINED SURFACE IS TO BE RECESSED .125 INCHES FROM TOP SURFACE</text>
<text x="21.1" y="50.9">7.</text>
<text x="33.4" y="50.9">ALL FILLETS ARE R.25 UNLESS OTHERWISE NOTED</text>
<text x="50.4" y="130.3">4</text>
<text x="118.5" y="130.3">6</text>
<text x="278.3" y="130.3">4</text>
</g>
<g font-size="4.2" fill="#808080">
<text x="72.5" y="66.5" transform="rotate(-90 72.5 66.5)">.000</text>
<text x="95.1" y="66.5" transform="rotate(-90 95.1 66.5)">3.563</text>
<text x="106.2" y="66.5" transform="rotate(-90 106.2 66.5)">5.313</text>
<text x="45.1" y="93.1">3.938</text>
<text x="45.1" y="99.4">2.938</text>
<text x="53.3" y="118.1">0</text>
<text x="47.1" y="157.4">.500</text>
<text x="160.4" y="156.5">30.375</text>
<text x="72.5" y="182.6" transform="rotate(-90 72.5 182.6)">.000</text>
<text x="77.8" y="182.6" transform="rotate(-90 77.8 182.6)">3X .688</text>
<text x="82.7" y="182.6" transform="rotate(-90 82.7 182.6)">1.000</text>
<text x="87.8" y="182.6" transform="rotate(-90 87.8 182.6)">1.625</text>
<text x="92.9" y="182.6" transform="rotate(-90 92.9 182.6)">1.688</text>
<text x="98" y="182.6" transform="rotate(-90 98 182.6)">2.688</text>
<text x="103" y="182.6" transform="rotate(-90 103 182.6)">3.532</text>
<text x="108.1" y="182.6" transform="rotate(-90 108.1 182.6)">4.438</text>
<text x="113.2" y="182.6" transform="rotate(-90 113.2 182.6)">5.344</text>
<text x="118.3" y="182.6" transform="rotate(-90 118.3 182.6)">2X 6.250</text>
<text x="123.4" y="182.6" transform="rotate(-90 123.4 182.6)">2X 7.250</text>
<text x="219.3" y="188.4" transform="rotate(-90 219.3 188.4)">2X 7.250</text>
<text x="225.7" y="188.4" transform="rotate(-90 225.7 188.4)">2X 6.250</text>
<text x="234.8" y="188.4" transform="rotate(-90 234.8 188.4)">4.438</text>
<text x="239.9" y="188.4" transform="rotate(-90 239.9 188.4)">2.688</text>
<text x="245" y="188.4" transform="rotate(-90 245 188.4)">1.688</text>
<text x="250.1" y="188.4" transform="rotate(-90 250.1 188.4)">1.625</text>
<text x="255.2" y="188.4" transform="rotate(-90 255.2 188.4)">1.000</text>
<text x="260.3" y="188.4" transform="rotate(-90 260.3 188.4)">3X .688</text>
<text x="265.4" y="188.4" transform="rotate(-90 265.4 188.4)">.000</text>
<text x="49.9" y="201.3">.000</text>
<text x="43.8" y="206.4">2X .188</text>
<text x="43.8" y="211.5">6X .688</text>
<text x="41.4" y="216.6">2X 1.688</text>
<text x="41.4" y="221.7">4X 2.250</text>
<text x="41.4" y="226.8">2X 2.688</text>
<text x="41.4" y="231.9">4X 3.438</text>
<text x="41.4" y="237">4X 3.750</text>
<text x="41.4" y="242.1">2X 4.000</text>
<text x="121.8" y="245.2">.375 THRU</text>
<text x="158.2" y="244.6">20X</text>
<text x="172.6" y="244.6">.266 THRU ALL</text>
<text x="47.5" y="247.2">5.000</text>
<text x="172.2" y="249.7">SIZE &quot;H&quot;</text>
<text x="256.5" y="248.5">.625 THRU</text>
<text x="25.6" y="262.6">2X</text>
<text x="36.4" y="262.6">1.000 THRU ALL</text>
<text x="111" y="260.1">2X</text>
<text x="123.1" y="260.1">.201 THRU ALL</text>
<text x="124.1" y="265.2">SIZE &quot;7&quot;</text>
</g>
<g font-size="3.4">
<text x="347.1" y="232.3">TITLE:</text>
<text x="347.9" y="254.3">SIZE</text>
<text x="356.7" y="254.4">DWG. NO.</text>
<text x="405.7" y="254.5">REV</text>
<text x="348.1" y="267.9">SCALE: 1:4</text>
<text x="393.8" y="267.9">SHEET 5 OF 22</text>
</g>
<g font-size="3.2">
<text x="38.3" y="6.7">8</text>
<text x="90.2" y="6.7">7</text>
<text x="139.7" y="6.5">6</text>
<text x="190" y="6.5">5</text>
<text x="240.4" y="6.5">4</text>
<text x="290.4" y="6.7">3</text>
<text x="340.4" y="6.5">2</text>
<text x="391.9" y="6.7">1</text>
<text x="10.9" y="41.6">D</text>
<text x="418.9" y="40.7">D</text>
<text x="10.9" y="106.3">C</text>
<text x="418.4" y="106.4">C</text>
<text x="10.8" y="170.2">B</text>
<text x="419.4" y="170.6">B</text>
<text x="10.8" y="237.2">A</text>
<text x="418.6" y="236.8">A</text>
<text x="38.8" y="273.8">8</text>
<text x="90.4" y="273.8">7</text>
<text x="140.2" y="273.8">6</text>
<text x="190.1" y="273.9">5</text>
<text x="240.5" y="273.8">4</text>
<text x="289" y="273.9">3</text>
<text x="339.1" y="273.8">2</text>
<text x="391.4" y="274.1">1</text>
</g>
<g font-size="2.5">
<text x="325.6" y="227.6">VEE</text>
<text x="334.6" y="227.7">2/9/2015</text>
</g>
<g font-size="2.2">
<text x="304.1" y="227.7">DRAWN</text>
<text x="324.7" y="222.9">NAME</text>
<text x="337.2" y="222.9">DATE</text>
<text x="304.1" y="232.6">CHECKED</text>
<text x="304" y="237.2">ENG APPR.</text>
<text x="304.2" y="241.9">MFG APPR.</text>
<text x="304.1" y="246.7">Q.A.</text>
<text x="304.1" y="250.9">COMMENTS:</text>
</g>
</svg>
